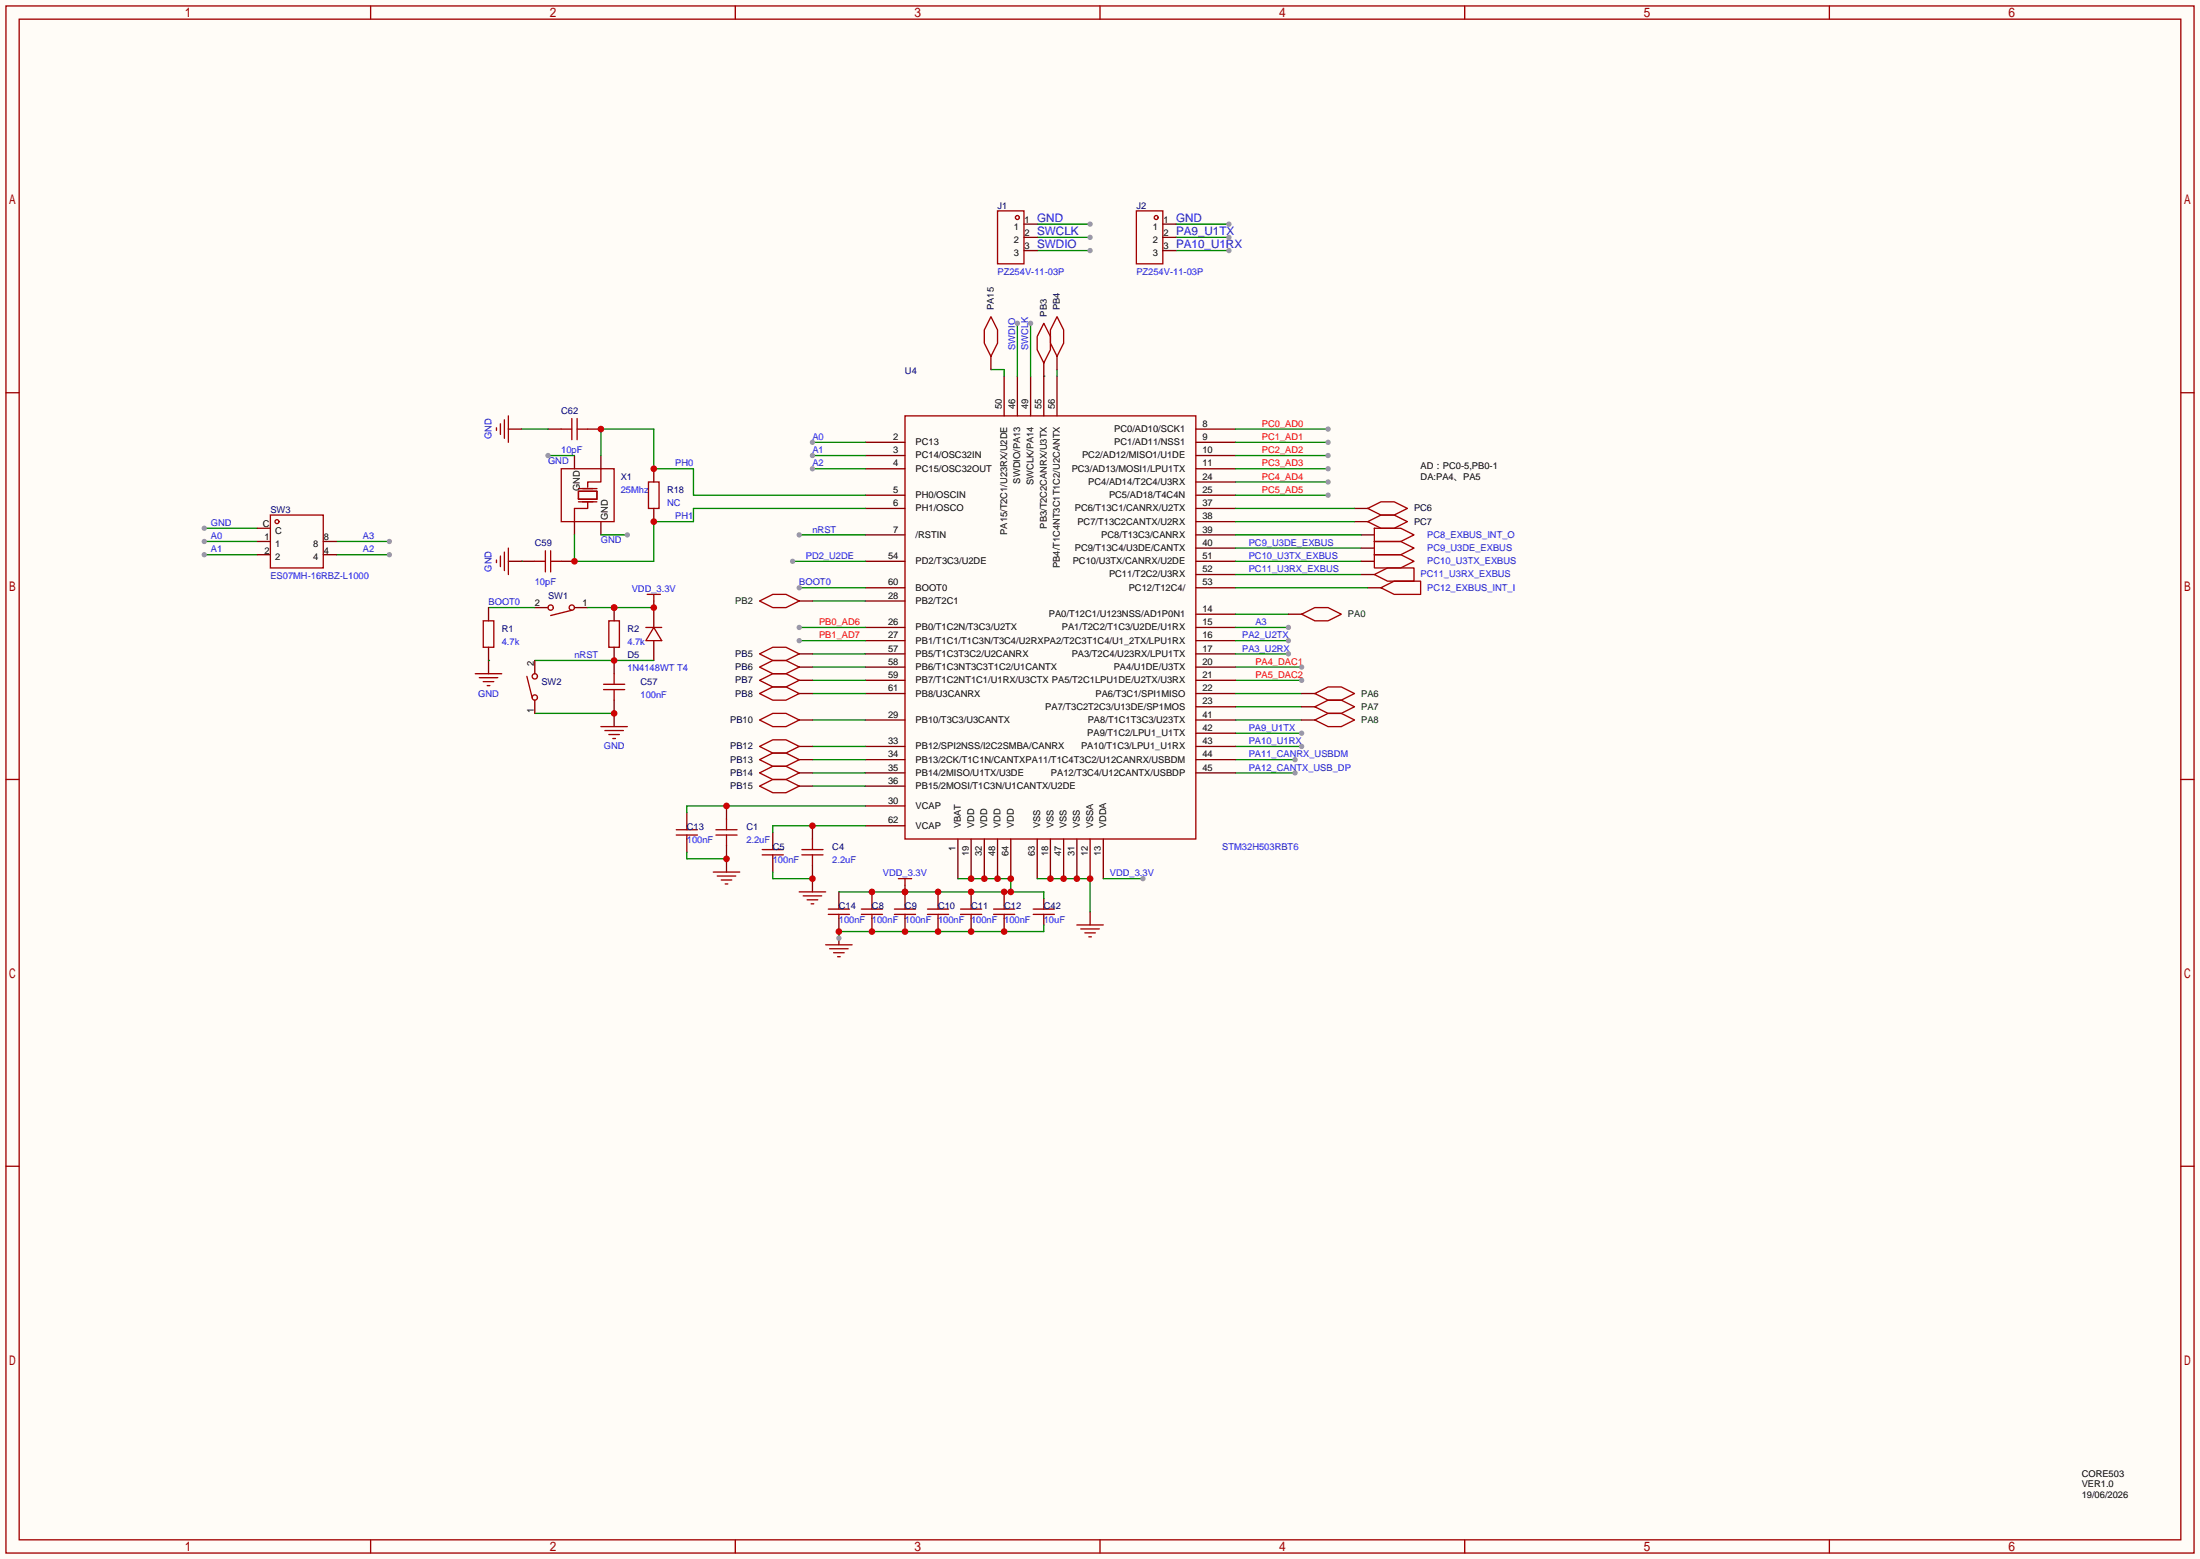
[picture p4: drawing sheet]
<svg xmlns="http://www.w3.org/2000/svg" width="423mm" height="299mm" viewBox="0 0 423 299" stroke-linecap="round" stroke-linejoin="round" font-family="sans-serif">
<path d="M0 0h422.7v299.5h-422.7z" fill="#fffcf7"/>
<g fill="none" stroke="#a10000" stroke-width=".25">
<path d="M1.1 1.1h420.4v297.2h-420.4zM3.7 3.7h415.3v292.1h-415.3zM71.2 1.1v2.6M141.3 1.1v2.6M211.3 1.1v2.6M281.4 1.1v2.6M351.5 1.1v2.6M1.1 75.4h2.6M419 75.4h2.5M1.1 149.7h2.6M419 149.7h2.5M1.1 224h2.6"/>
<path d="M419 224h2.5M71.2 295.8v2.5M141.3 295.8v2.5M211.3 295.8v2.5M281.4 295.8v2.5M351.5 295.8v2.5"/>
</g>
<path d="M237.4 148.5h11.4" fill="none" stroke="#008700" stroke-width=".25"/>
<circle cx="248.8" cy="148.5" r=".51" fill="#999"/>
<path d="M237.4 145.9h11.4" fill="none" stroke="#008700" stroke-width=".25"/>
<circle cx="248.8" cy="145.9" r=".51" fill="#999"/>
<path d="M237.4 143.4h12.7" fill="none" stroke="#008700" stroke-width=".25"/>
<circle cx="250.1" cy="143.4" r=".51" fill="#999"/>
<path d="M237.4 140.8h12.7" fill="none" stroke="#008700" stroke-width=".25"/>
<circle cx="250.1" cy="140.8" r=".51" fill="#999"/>
<path d="M237.4 128.1h12.7" fill="none" stroke="#008700" stroke-width=".25"/>
<circle cx="250.1" cy="128.1" r=".51" fill="#999"/>
<path d="M237.4 130.7h12.7" fill="none" stroke="#008700" stroke-width=".25"/>
<circle cx="250.1" cy="130.7" r=".51" fill="#999"/>
<path d="M237.4 135.8h12.7M237.4 120.5h10.1" fill="none" stroke="#008700" stroke-width=".25"/>
<path d="M173.9 79.9h55.8v81.3h-55.8z" fill="none" stroke="#a10000" stroke-width=".25"/>
<g fill="none" stroke="#870000" stroke-width=".25">
<path d="M192.9 72.3v7.6M195.5 72.3v7.6M198 72.3v7.6M200.5 72.3v7.6M203.1 72.3v7.6M166.2 85h7.7M166.2 87.5h7.7M166.2 90h7.7M166.2 95.1h7.7M166.2 97.7h7.7M229.7 85h7.7M229.7 87.5h7.7"/>
<path d="M229.7 90h7.7M229.7 95.1h7.7M229.7 97.7h7.7M229.7 82.4h7.7M229.7 92.6h7.7M166.2 102.7h7.7M166.2 115.4h7.7M166.2 107.8h7.7M166.2 112.9h7.7M229.7 102.7h7.7M229.7 118h7.7M229.7 100.2h7.7"/>
<path d="M229.7 105.3h7.7M229.7 107.8h7.7M229.7 110.4h7.7M229.7 112.9h7.7M166.2 120.5h7.7M166.2 123.1h7.7M166.2 125.6h7.7M166.2 128.1h7.7M166.2 130.7h7.7M166.2 133.2h7.7M166.2 138.3h7.7M229.7 120.5h7.7"/>
<path d="M229.7 123.1h7.7M229.7 125.6h7.7M229.7 128.1h7.7M229.7 130.7h7.7M229.7 133.2h7.7M229.7 135.8h7.7M229.7 138.3h7.7M166.2 154.8h7.7M166.2 143.4h7.7M166.2 145.9h7.7M166.2 148.5h7.7M166.2 151h7.7"/>
<path d="M166.2 158.6h7.7M229.7 143.4h7.7M229.7 145.9h7.7M229.7 148.5h7.7M229.7 140.8h7.7M184 161.2v7.6M186.6 161.2v7.6M189.1 161.2v7.6M191.6 161.2v7.6M194.2 161.2v7.6M199.3 161.2v7.6M201.8 161.2v7.6"/>
<path d="M204.3 161.2v7.6M206.9 161.2v7.6M209.4 161.2v7.6M212 161.2v7.6"/>
</g>
<circle cx="247.5" cy="120.5" r=".51" fill="#999"/>
<path d="M237.4 123.1h10.1" fill="none" stroke="#008700" stroke-width=".25"/>
<circle cx="247.5" cy="123.1" r=".51" fill="#999"/>
<path d="M237.4 125.6h10.1" fill="none" stroke="#008700" stroke-width=".25"/>
<circle cx="247.5" cy="125.6" r=".51" fill="#999"/>
<path d="M237.4 82.4h17.7M237.4 107.8h24.1M237.4 110.4h24.1M237.4 105.3h24.1" fill="none" stroke="#008700" stroke-width=".25"/>
<circle cx="255.1" cy="82.4" r=".51" fill="#999"/>
<path d="M237.4 85h17.7" fill="none" stroke="#008700" stroke-width=".25"/>
<circle cx="255.1" cy="85" r=".51" fill="#999"/>
<path d="M237.4 87.5h17.7" fill="none" stroke="#008700" stroke-width=".25"/>
<circle cx="255.1" cy="87.5" r=".51" fill="#999"/>
<path d="M237.4 90h17.7" fill="none" stroke="#008700" stroke-width=".25"/>
<circle cx="255.1" cy="90" r=".51" fill="#999"/>
<path d="M237.4 92.6h17.7" fill="none" stroke="#008700" stroke-width=".25"/>
<circle cx="255.1" cy="92.6" r=".51" fill="#999"/>
<path d="M237.4 95.1h17.7" fill="none" stroke="#008700" stroke-width=".25"/>
<circle cx="255.1" cy="95.1" r=".51" fill="#999"/>
<path d="M153.5 120.5h12.7" fill="none" stroke="#008700" stroke-width=".25"/>
<circle cx="153.5" cy="120.5" r=".51" fill="#999"/>
<path d="M153.5 123.1h12.7" fill="none" stroke="#008700" stroke-width=".25"/>
<circle cx="153.5" cy="123.1" r=".51" fill="#999"/>
<g fill="none" stroke="#a10000" stroke-width=".25">
<path d="M129.9 159.4h4.1M132 158.6v.8M129.9 160.4h4.1M132 160.4v.8M146.4 164.2h4.1M146.4 163.2h4.1M148.5 162.4v.8M148.5 164.2v.8M159.1 175.6h4.1M159.1 174.6h4.1M161.2 173.9v.7M161.2 175.6v.8"/>
<path d="M165.5 175.6h4M165.5 174.6h4M167.5 173.9v.7M167.5 175.6v.8M171.8 175.6h4.1M171.8 174.6h4.1M173.9 173.9v.7M173.9 175.6v.8M178.2 175.6h4M178.2 174.6h4M180.2 173.9v.7M180.2 175.6v.8"/>
<path d="M184.5 175.6h4.1M184.5 174.6h4.1M186.6 173.9v.7M186.6 175.6v.8M190.9 175.6h4M190.9 174.6h4M192.9 173.9v.7M192.9 175.6v.8"/>
</g>
<g fill="none" stroke="#870000" stroke-width=".25">
<path d="M132 156.1v2.5M148.5 159.9v2.5M132 161.2v2.5M148.5 165v2.5M161.2 171.3v2.6M161.2 176.4v2.5M167.5 171.3v2.6M167.5 176.4v2.5M173.9 171.3v2.6M173.9 176.4v2.5M180.2 171.3v2.6M180.2 176.4v2.5"/>
<path d="M186.6 171.3v2.6M186.6 176.4v2.5M192.9 171.3v2.6M192.9 176.4v2.5"/>
</g>
<path d="M199.3 48.1h10.1" fill="none" stroke="#008700" stroke-width=".25"/>
<circle cx="209.4" cy="48.1" r=".51" fill="#999"/>
<path d="M225.9 48.1h10.2" fill="none" stroke="#008700" stroke-width=".25"/>
<circle cx="236.1" cy="48.1" r=".51" fill="#999"/>
<path d="M199.3 45.6h10.1" fill="none" stroke="#008700" stroke-width=".25"/>
<circle cx="209.4" cy="45.6" r=".51" fill="#999"/>
<path d="M110.4 87.5v2.5M115.4 87.5v2.5M110.4 100.2v2.5M115.4 100.2v2.5" fill="none" stroke="#870000" stroke-width=".25"/>
<path d="M107.8 90h10.2v10.2h-10.2zM111.1 94.4h3.6v1.5h-3.6zM111.1 93.9h3.6M111.1 96.4h3.6M112.9 96.4v1.3h-2.5v2.5M115.4 90v2.6h-2.5v1" fill="none" stroke="#a10000" stroke-width=".25"/>
<path d="M225.9 45.6h10.2" fill="none" stroke="#008700" stroke-width=".25"/>
<circle cx="236.1" cy="45.6" r=".51" fill="#999"/>
<path d="M199.3 43.1h10.1" fill="none" stroke="#008700" stroke-width=".25"/>
<circle cx="209.4" cy="43.1" r=".51" fill="#999"/>
<path d="M225.9 43.1h10.2" fill="none" stroke="#008700" stroke-width=".25"/>
<circle cx="236.1" cy="43.1" r=".51" fill="#999"/>
<path d="M105.3 82.4h2.5M112.9 82.4h2.5M125.6 90v2.6M125.6 97.7v2.5M100.2 107.8h2.5M107.8 107.8h2.6M125.6 115.4v5.1M118 126.9v2.5M118 134.5v2.5M125.6 123.1v3.8" fill="none" stroke="#870000" stroke-width=".25"/>
<g fill="none" stroke="#a10000" stroke-width=".25">
<path d="M107.8 82.4h2.1M109.9 80.4v4.1M110.9 82.4h2M110.9 80.4v4.1M124.6 92.6h2v5.1h-2zM102.7 107.8h2.1M104.8 105.8v4.1M105.8 107.8h2M105.8 105.8v4.1M124.3 114.2h2.6M125.6 114.2v1.2M116 132.5h4"/>
<path d="M116 131.4h4M118 129.4v2M118 132.5v2M124.1 120.5h3M125.6 120.5l1.5 2.6h-3z"/>
</g>
<path d="M115.4 87.5v-5.1h10.2v7.6h7.6v5.1h33" fill="none" stroke="#008700" stroke-width=".25"/>
<g fill="#c00">
<circle cx="125.6" cy="90" r=".63"/>
<circle cx="115.4" cy="82.4" r=".63"/>
</g>
<path d="M166.2 97.7h-33v2.5h-7.6v7.6h-15.2v-5.1" fill="none" stroke="#008700" stroke-width=".25"/>
<g fill="#c00">
<circle cx="110.4" cy="107.8" r=".63"/>
<circle cx="125.6" cy="100.2" r=".63"/>
</g>
<path d="M100.2 82.4h5.1M105.3 87.5h5.1M100.2 107.8h.1" fill="none" stroke="#008700" stroke-width=".25"/>
<circle cx="105.3" cy="87.5" r=".51" fill="#999"/>
<path d="M115.4 102.7h5.1" fill="none" stroke="#008700" stroke-width=".25"/>
<circle cx="120.5" cy="102.7" r=".51" fill="#999"/>
<g fill="none" stroke="#a10000" stroke-width=".25">
<path d="M97.7 79.9v5.1M95.4 82.2v.5M96.1 81.4v2M96.9 80.6v3.6M95.4 107.6v.5M96.1 106.8v2M96.9 106v3.6M97.7 105.3v5.1M264 101.5h5.1l2.6 1.2-2.6 1.3h-5.1zM264 110.4l2.6-1.3h5.1v2.5h-5.1zM264 106.6h5.1l2.6 1.2-2.6 1.3h-5.1zM265.3 112.9l2.5-1.3h5.1v2.6h-5.1z"/>
<path d="M198.5 175.6h4.1M198.5 174.6h4.1"/>
</g>
<path d="M97.7 82.4h2.5M97.7 107.8h2.5M261.5 102.7h2.5M261.5 110.4h2.5M261.5 107.8h2.5M262.8 112.9h2.5M118 137v2.6M200.5 172.6v2M200.5 175.6v2.1" fill="none" stroke="#870000" stroke-width=".25"/>
<path d="M102.7 126.9h22.9M102.7 137h15.3" fill="none" stroke="#008700" stroke-width=".25"/>
<circle cx="118" cy="137" r=".63" fill="#c00"/>
<g fill="none" stroke="#a10000" stroke-width=".25">
<path d="M191.6 40.5h5.1v10.2h-5.1zM218.3 40.5h5.1v10.2h-5.1zM109.9 117.2l-4.1 1M91.3 129.4h5.1M92.1 130.2h3.5M92.8 130.9h2.1M93.6 131.7h.5M101.2 129.9l1 4.1M115.4 139.6h5.1M116.2 140.3h3.6M117 141.1h2M117.7 141.9h.5"/>
<circle cx="195.5" cy="41.8" r=".38"/>
<circle cx="222.1" cy="41.8" r=".38"/>
<circle cx="105.8" cy="116.7" r=".51"/>
<circle cx="109.9" cy="116.7" r=".51"/>
<circle cx="102.7" cy="129.9" r=".51"/>
<circle cx="102.7" cy="134" r=".51"/>
</g>
<path d="M196.7 43.1h2.6M196.7 45.6h2.6M196.7 48.1h2.6M223.4 43.1h2.5M223.4 45.6h2.5M223.4 48.1h2.5M102.7 116.7h2.6M110.4 116.7h2.5M93.9 126.9v2.5M102.7 126.9v2.5M102.7 134.5v2.5" fill="none" stroke="#870000" stroke-width=".25"/>
<path d="M112.9 116.7h12.7" fill="none" stroke="#008700" stroke-width=".25"/>
<g fill="#c00">
<circle cx="118" cy="116.7" r=".63"/>
<circle cx="125.6" cy="116.7" r=".63"/>
</g>
<path d="M93.9 116.7h8.8M153.5 112.9h12.7" fill="none" stroke="#008700" stroke-width=".25"/>
<circle cx="153.5" cy="112.9" r=".51" fill="#999"/>
<path d="M93.9 116.7v2.6M118 116.7v2.6M93.9 124.3v2.6" fill="none" stroke="#870000" stroke-width=".25"/>
<path d="M92.8 119.3h2.1v5h-2.1z" fill="none" stroke="#a10000" stroke-width=".25"/>
<circle cx="118" cy="116.7" r=".63" fill="#c00"/>
<path d="M118 124.3v2.6" fill="none" stroke="#870000" stroke-width=".25"/>
<circle cx="118" cy="126.9" r=".63" fill="#c00"/>
<path d="M117 119.3h2v5h-2z" fill="none" stroke="#a10000" stroke-width=".25"/>
<path d="M153.5 102.7h12.7M93.9 126.9h.1" fill="none" stroke="#008700" stroke-width=".25"/>
<circle cx="153.5" cy="102.7" r=".51" fill="#999"/>
<path d="M64.6 104h10.2M237.4 112.9h25.4M237.4 102.7h24.1" fill="none" stroke="#008700" stroke-width=".25"/>
<path d="M261.5 105.3h2.5" fill="none" stroke="#870000" stroke-width=".25"/>
<path d="M264 104h5.1l2.6 1.3-2.6 1.3h-5.1z" fill="none" stroke="#a10000" stroke-width=".25"/>
<circle cx="74.8" cy="104" r=".51" fill="#999"/>
<path d="M64.6 106.6h10.2" fill="none" stroke="#008700" stroke-width=".25"/>
<circle cx="74.8" cy="106.6" r=".51" fill="#999"/>
<path d="M39.2 106.6h10.2" fill="none" stroke="#008700" stroke-width=".25"/>
<circle cx="39.2" cy="106.6" r=".51" fill="#999"/>
<path d="M39.2 104h10.2" fill="none" stroke="#008700" stroke-width=".25"/>
<circle cx="39.2" cy="104" r=".51" fill="#999"/>
<path d="M39.2 101.5h10.2" fill="none" stroke="#008700" stroke-width=".25"/>
<circle cx="39.2" cy="101.5" r=".51" fill="#999"/>
<path d="M195.5 62.1v10.2" fill="none" stroke="#008700" stroke-width=".25"/>
<circle cx="195.5" cy="62.1" r=".51" fill="#999"/>
<path d="M198 62.1v10.2" fill="none" stroke="#008700" stroke-width=".25"/>
<circle cx="198" cy="62.1" r=".51" fill="#999"/>
<path d="M190.4 71h2.5v1.3M200.5 72.3h.1M203.1 71v1.3M152.3 107.8h13.9" fill="none" stroke="#008700" stroke-width=".25"/>
<circle cx="152.3" cy="107.8" r=".51" fill="#999"/>
<g fill="none" stroke="#008700" stroke-width=".25">
<path d="M237.4 97.7h22.8M156.1 115.4h10.1M237.4 118h10.1M237.4 100.2h22.8M156.1 125.6h10.1M156.1 128.1h10.1M156.1 130.7h10.1M156.1 133.2h10.1M156.1 138.3h10.1M237.4 133.2h12.7M237.4 138.3h12.7M156.1 143.4h10.1"/>
<path d="M156.1 145.9h10.1M156.1 148.5h10.1M156.1 151h10.1M166.2 158.6h-17.7v1.3"/>
</g>
<g fill="none" stroke="#870000" stroke-width=".25">
<path d="M190.4 68.5v2.5M200.5 69.7v2.6M203.1 68.5v2.5M260.2 97.7h2.6M153.5 115.4h2.6M247.5 118h2.6M260.2 100.2h2.6M153.5 125.6h2.6M153.5 128.1h2.6M153.5 130.7h2.6M153.5 133.2h2.6M153.5 138.3h2.6"/>
<path d="M250.1 133.2h2.5M250.1 138.3h2.5M250.1 135.8h2.5M139.6 154.8v2.6M153.5 143.4h2.6M153.5 145.9h2.6M153.5 148.5h2.6M153.5 151h2.6M156.1 158.6v2.6M139.6 162.4v2.6M156.1 166.2v2.6"/>
</g>
<g fill="none" stroke="#a10000" stroke-width=".25">
<path d="M190.4 60.8l1.2 2.6v2.5l-1.2 2.6-1.3-2.6v-2.5zM200.5 62.1l1.3 2.5v2.6l-1.3 2.5-1.2-2.5v-2.6zM203.1 60.8l1.2 2.6v2.5l-1.2 2.6-1.3-2.6v-2.5zM262.8 97.7l2.5-1.3h2.5l2.6 1.3-2.6 1.2h-2.5zM145.9 115.4l2.6-1.2h2.5l2.5 1.2-2.5 1.3h-2.5zM250.1 118l2.5-1.3h2.5l2.6 1.3-2.6 1.3h-2.5zM262.8 100.2l2.5-1.3h2.5l2.6 1.3-2.6 1.3h-2.5zM145.9 125.6l2.6-1.3h2.5l2.5 1.3-2.5 1.3h-2.5zM145.9 128.1l2.6-1.2h2.5l2.5 1.2-2.5 1.3h-2.5zM145.9 130.7l2.6-1.3h2.5l2.5 1.3-2.5 1.3h-2.5zM145.9 133.2l2.6-1.2h2.5l2.5 1.2-2.5 1.3h-2.5zM145.9 138.3l2.6-1.3h2.5l2.5 1.3-2.5 1.3h-2.5z"/>
<path d="M252.6 135.8l2.5-1.3h2.6l2.5 1.3-2.5 1.2h-2.6zM252.6 133.2l2.5-1.2h2.6l2.5 1.2-2.5 1.3h-2.6zM252.6 138.3l2.5-1.3h2.6l2.5 1.3-2.5 1.3h-2.6zM137.5 159.4h4.1M139.6 157.4v2M145.9 143.4l2.6-1.3h2.5l2.5 1.3-2.5 1.3h-2.5zM145.9 145.9l2.6-1.2h2.5l2.5 1.2-2.5 1.3h-2.5zM145.9 148.5l2.6-1.3h2.5l2.5 1.3-2.5 1.2h-2.5zM145.9 151l2.6-1.3h2.5l2.5 1.3-2.5 1.3h-2.5zM137.5 160.4h4.1M139.6 160.4v2M154.1 163.2h4"/>
<path d="M154.1 164.2h4M156.1 161.2v2M156.1 164.2v2"/>
</g>
<circle cx="156.1" cy="158.6" r=".63" fill="#c00"/>
<path d="M166.2 154.8h-34.2v1.3" fill="none" stroke="#008700" stroke-width=".25"/>
<circle cx="139.6" cy="154.8" r=".63" fill="#c00"/>
<path d="M132 163.7v1.3h7.6M148.5 167.5v1.3h7.6" fill="none" stroke="#008700" stroke-width=".25"/>
<path d="M139.6 165v2.5" fill="none" stroke="#870000" stroke-width=".25"/>
<circle cx="139.6" cy="165" r=".63" fill="#c00"/>
<path d="M137 167.5h5.1M137.8 168.3h3.6M138.6 169h2M139.3 169.8h.5M158.6 181.5h5.1M159.4 182.2h3.5M160.1 183h2.1M160.9 183.8h.5" fill="none" stroke="#a10000" stroke-width=".25"/>
<path d="M156.1 168.8v2.5M161.2 178.9v2.6" fill="none" stroke="#870000" stroke-width=".25"/>
<circle cx="156.1" cy="168.8" r=".63" fill="#c00"/>
<path d="M153.5 171.3h5.1M154.3 172.1h3.6M155.1 172.8h2M155.8 173.6h.5M206.9 177.7h5.1M207.6 178.4h3.6M208.4 179.2h2M209.2 180h.5" fill="none" stroke="#a10000" stroke-width=".25"/>
<path d="M209.4 175.1v2.6" fill="none" stroke="#870000" stroke-width=".25"/>
<path d="M161.2 171.3h39.3v1.3M184 168.8h10.2v2.5" fill="none" stroke="#008700" stroke-width=".25"/>
<g fill="#c00">
<circle cx="167.5" cy="171.3" r=".63"/>
<circle cx="173.9" cy="171.3" r=".63"/>
<circle cx="180.2" cy="171.3" r=".63"/>
<circle cx="186.6" cy="171.3" r=".63"/>
<circle cx="192.9" cy="171.3" r=".63"/>
<circle cx="194.2" cy="171.3" r=".63"/>
<circle cx="194.2" cy="168.8" r=".63"/>
<circle cx="191.6" cy="168.8" r=".63"/>
<circle cx="189.1" cy="168.8" r=".63"/>
<circle cx="186.6" cy="168.8" r=".63"/>
</g>
<path d="M200.5 177.7v1.2h-39.3v1.3" fill="none" stroke="#008700" stroke-width=".25"/>
<g fill="#c00">
<circle cx="192.9" cy="178.9" r=".63"/>
<circle cx="186.6" cy="178.9" r=".63"/>
<circle cx="180.2" cy="178.9" r=".63"/>
<circle cx="173.9" cy="178.9" r=".63"/>
<circle cx="167.5" cy="178.9" r=".63"/>
<circle cx="161.2" cy="178.9" r=".63"/>
</g>
<circle cx="161.2" cy="180.2" r=".51" fill="#999"/>
<path d="M173.9 170.1v1.2" fill="none" stroke="#870000" stroke-width=".25"/>
<circle cx="173.9" cy="171.3" r=".63" fill="#c00"/>
<path d="M172.6 168.8h2.5M173.9 168.8v1.3" fill="none" stroke="#a10000" stroke-width=".25"/>
<path d="M212 168.8h7.6" fill="none" stroke="#008700" stroke-width=".25"/>
<circle cx="219.6" cy="168.8" r=".51" fill="#999"/>
<path d="M199.3 168.8h10.1v6.3" fill="none" stroke="#008700" stroke-width=".25"/>
<g fill="#c00">
<circle cx="209.4" cy="168.8" r=".63"/>
<circle cx="206.9" cy="168.8" r=".63"/>
<circle cx="204.3" cy="168.8" r=".63"/>
<circle cx="201.8" cy="168.8" r=".63"/>
</g>
<path d="M156.1 85h10.1" fill="none" stroke="#008700" stroke-width=".25"/>
<circle cx="156.1" cy="85" r=".51" fill="#999"/>
<path d="M156.1 87.5h10.1" fill="none" stroke="#008700" stroke-width=".25"/>
<circle cx="156.1" cy="87.5" r=".51" fill="#999"/>
<path d="M156.1 90h10.1" fill="none" stroke="#008700" stroke-width=".25"/>
<circle cx="156.1" cy="90" r=".51" fill="#999"/>
<path d="M49.4 106.6h2.5M49.4 101.5h2.5M49.4 104h2.5M62.1 106.6h2.5M62.1 104h2.5" fill="none" stroke="#870000" stroke-width=".25"/>
<g fill="none" stroke="#a10000" stroke-width=".25">
<path d="M51.9 98.9h10.2v10.2h-10.2z"/>
<circle cx="53.2" cy="100.2" r=".38"/>
</g>
<g font-size="2.2" fill="#00f">
<text x="199.3" y="47.7">SWDIO</text>
<text x="199.3" y="45.1">SWCLK</text>
<text x="199.3" y="42.6">GND</text>
<text x="225.9" y="47.7">PA10_U1RX</text>
<text x="225.9" y="45.1">PA9_U1TX</text>
<text x="225.9" y="42.6">GND</text>
</g>
<g font-size="1.8" fill="#000080">
<text x="191.6" y="40.1">J1</text>
<text x="218.3" y="40.1">J2</text>
<text x="173.9" y="71.8">U4</text>
<text x="107.8" y="79.4">C62</text>
<text x="119.3" y="92.1">X1</text>
<text x="128.1" y="94.7">R18</text>
<text x="51.9" y="98.5">SW3</text>
<text x="102.7" y="104.8">C59</text>
<text x="105.3" y="115">SW1</text>
<text x="96.4" y="121.3">R1</text>
<text x="120.5" y="121.3">R2</text>
<text x="104" y="131.5">SW2</text>
<text x="120.5" y="126.4">D5</text>
<text x="123.1" y="131.5">C57</text>
<text x="132" y="159.4">C13</text>
<text x="143.4" y="159.4">C1</text>
<text x="148.5" y="163.3">C5</text>
<text x="159.9" y="163.3">C4</text>
<text x="161.2" y="174.7">C14</text>
<text x="167.5" y="174.7">C8</text>
<text x="173.9" y="174.7">C9</text>
<text x="180.2" y="174.7">C10</text>
<text x="186.6" y="174.7">C11</text>
<text x="192.9" y="174.7">C12</text>
<text x="200.5" y="174.7">C42</text>
</g>
<g font-size="1.8">
<text x="194.8" y="44.1">1</text>
<text x="194.8" y="46.6">2</text>
<text x="196.8" y="42.8">1</text>
<text x="196.8" y="45.4">2</text>
<text x="196.8" y="47.9">3</text>
<text x="221.5" y="44.1">1</text>
<text x="221.5" y="46.6">2</text>
<text x="223.5" y="42.8">1</text>
<text x="223.5" y="45.4">2</text>
<text x="223.5" y="47.9">3</text>
<text x="194.8" y="49.2">3</text>
<text x="221.5" y="49.2">3</text>
<text x="192.5" y="78.6" transform="rotate(-90 192.5 78.6)">50</text>
<text x="195" y="78.6" transform="rotate(-90 195 78.6)">46</text>
<text x="197.5" y="78.6" transform="rotate(-90 197.5 78.6)">49</text>
<text x="200.1" y="78.6" transform="rotate(-90 200.1 78.6)">55</text>
<text x="202.6" y="78.6" transform="rotate(-90 202.6 78.6)">56</text>
<text x="214.1" y="83">PC0/AD10/SCK1</text>
<text x="231" y="82">8</text>
<text x="171.6" y="84.5">2</text>
<text x="171.6" y="87.1">3</text>
<text x="171.6" y="89.6">4</text>
<text x="175.9" y="85.5">PC13</text>
<text x="175.9" y="88.1">PC14/OSC32IN</text>
<text x="207.9" y="88.1">PC2/AD12/MISO1/U1DE</text>
<text x="214.1" y="85.5">PC1/AD11/NSS1</text>
<text x="231" y="84.5">9</text>
<text x="231" y="87.1">10</text>
<text x="231" y="89.6">11</text>
<text x="111.4" y="94.3" transform="rotate(-90 111.4 94.3)">GND</text>
<text x="171.6" y="94.7">5</text>
<text x="175.9" y="90.6">PC15/OSC32OUT</text>
<text x="175.9" y="95.7">PH0/OSCIN</text>
<text x="196" y="92.9" transform="rotate(-90 196 92.9)">SWDIO/PA13</text>
<text x="198.6" y="93.2" transform="rotate(-90 198.6 93.2)">SWCLK/PA14</text>
<text x="205.9" y="90.6">PC3/AD13/MOSI1/LPU1TX</text>
<text x="209.1" y="93.2">PC4/AD14/T2C4/U3RX</text>
<text x="213.1" y="95.7">PC5/AD18/T4C4N</text>
<text x="231" y="92.1">24</text>
<text x="231" y="94.7">25</text>
<text x="272.9" y="90.1">AD：PC0-5,PB0-1</text>
<text x="272.9" y="92.1">DA:PA4、PA5</text>
<text x="50.5" y="101.3">C</text>
<text x="116.8" y="99.9" transform="rotate(-90 116.8 99.9)">GND</text>
<text x="171.6" y="97.2">6</text>
<text x="175.9" y="98.2">PH1/OSCO</text>
<text x="201.1" y="101.5" transform="rotate(-90 201.1 101.5)">PB3/T2C2CANRX/U3TX</text>
<text x="206.5" y="98.2">PC6/T13C1/CANRX/U2TX</text>
<text x="207" y="100.8">PC7/T13C2CANTX/U2RX</text>
<text x="231" y="97.2">37</text>
<text x="231" y="99.8">38</text>
<text x="50.8" y="106.3">2</text>
<text x="50.8" y="103.8">1</text>
<text x="52.9" y="107.6">2</text>
<text x="52.9" y="102.5">C</text>
<text x="52.9" y="105.1">1</text>
<text x="60.2" y="105.1">8</text>
<text x="60.2" y="107.6">4</text>
<text x="62.2" y="103.8">8</text>
<text x="62.2" y="106.3">4</text>
<text x="170.6" y="107.4">54</text>
<text x="171.6" y="102.3">7</text>
<text x="175.9" y="103.3">/RSTIN</text>
<text x="193.5" y="102.7" transform="rotate(-90 193.5 102.7)">PA15/T2C1/U23RX/U2DE</text>
<text x="206.5" y="105.9">PC9/T13C4/U3DE/CANTX</text>
<text x="211.6" y="103.3">PC8/T13C3/CANRX</text>
<text x="231" y="102.3">39</text>
<text x="231" y="104.8">40</text>
<text x="231" y="107.4">51</text>
<text x="170.6" y="112.5">60</text>
<text x="175.9" y="108.4">PD2/T3C3/U2DE</text>
<text x="175.9" y="113.5">BOOT0</text>
<text x="203.6" y="109.1" transform="rotate(-90 203.6 109.1)">PB4/T1C4NT3C1T1C2/U2CANTX</text>
<text x="206.1" y="108.4">PC10/U3TX/CANRX/U2DE</text>
<text x="213.1" y="110.9">PC11/T2C2/U3RX</text>
<text x="216.8" y="113.5">PC12/T12C4/</text>
<text x="231" y="109.9">52</text>
<text x="231" y="112.5">53</text>
<text x="102.8" y="116.5">2</text>
<text x="111.9" y="116.5">1</text>
<text x="170.6" y="115">28</text>
<text x="175.9" y="116">PB2/T2C1</text>
<text x="201.5" y="118.6">PA0/T12C1/U123NSS/AD1P0N1</text>
<text x="231" y="117.5">14</text>
<text x="170.6" y="120.1">26</text>
<text x="170.6" y="122.6">27</text>
<text x="170.6" y="125.2">57</text>
<text x="175.9" y="121.1">PB0/T1C2N/T3C3/U2TX</text>
<text x="175.9" y="123.6">PB1/T1C1/T1C3N/T3C4/U2RXPA2/T2C3T1C4/U1_2TX/LPU1RX</text>
<text x="204" y="121.1">PA1/T2C2/T1C3/U2DE/U1RX</text>
<text x="231" y="120.1">15</text>
<text x="231" y="122.6">16</text>
<text x="231" y="125.2">17</text>
<text x="102.5" y="127.9" transform="rotate(-90 102.5 127.9)">2</text>
<text x="170.6" y="127.7">58</text>
<text x="170.6" y="130.2">59</text>
<text x="175.9" y="126.2">PB5/T1C3T3C2/U2CANRX</text>
<text x="175.9" y="128.7">PB6/T1C3NT3C3T1C2/U1CANTX</text>
<text x="175.9" y="131.3">PB7/T1C2NT1C1/U1RX/U3CTX PA5/T2C1LPU1DE/U2TX/U3RX</text>
<text x="205.9" y="126.2">PA3/T2C4/U23RX/LPU1TX</text>
<text x="214" y="128.7">PA4/U1DE/U3TX</text>
<text x="231" y="127.7">20</text>
<text x="231" y="130.2">21</text>
<text x="102.5" y="137" transform="rotate(-90 102.5 137)">1</text>
<text x="170.6" y="137.9">29</text>
<text x="170.6" y="132.8">61</text>
<text x="175.9" y="133.8">PB8/U3CANRX</text>
<text x="200.8" y="136.3">PA7/T3C2T2C3/U13DE/SP1MOS</text>
<text x="210.5" y="133.8">PA6/T3C1/SPI1MISO</text>
<text x="231" y="132.8">22</text>
<text x="231" y="135.3">23</text>
<text x="231" y="137.9">41</text>
<text x="170.6" y="142.9">33</text>
<text x="175.9" y="138.9">PB10/T3C3/U3CANTX</text>
<text x="175.9" y="144">PB12/SPI2NSS/I2C2SMBA/CANRX</text>
<text x="207.7" y="144">PA10/T1C3/LPU1_U1RX</text>
<text x="208.9" y="141.4">PA9/T1C2/LPU1_U1TX</text>
<text x="209" y="138.9">PA8/T1C1T3C3/U23TX</text>
<text x="231" y="140.4">42</text>
<text x="231" y="142.9">43</text>
<text x="170.6" y="145.5">34</text>
<text x="170.6" y="148">35</text>
<text x="175.9" y="146.5">PB13/2CK/T1C1N/CANTXPA11/T1C4T3C2/U12CANRX/USBDM</text>
<text x="175.9" y="149">PB14/2MISO/U1TX/U3DE</text>
<text x="201.9" y="149">PA12/T3C4/U12CANTX/USBDP</text>
<text x="231" y="145.5">44</text>
<text x="231" y="148">45</text>
<text x="170.6" y="154.4">30</text>
<text x="170.6" y="150.6">36</text>
<text x="175.9" y="155.4">VCAP</text>
<text x="175.9" y="151.6">PB15/2MOSI/T1C3N/U1CANTX/U2DE</text>
<text x="170.6" y="158.2">62</text>
<text x="175.9" y="159.2">VCAP</text>
<text x="184.6" y="159.1" transform="rotate(-90 184.6 159.1)">VBAT</text>
<text x="187.1" y="159.1" transform="rotate(-90 187.1 159.1)">VDD</text>
<text x="189.7" y="159.1" transform="rotate(-90 189.7 159.1)">VDD</text>
<text x="192.2" y="159.1" transform="rotate(-90 192.2 159.1)">VDD</text>
<text x="194.8" y="159.1" transform="rotate(-90 194.8 159.1)">VDD</text>
<text x="199.8" y="159.1" transform="rotate(-90 199.8 159.1)">VSS</text>
<text x="202.4" y="159.1" transform="rotate(-90 202.4 159.1)">VSS</text>
<text x="204.9" y="159.1" transform="rotate(-90 204.9 159.1)">VSS</text>
<text x="207.5" y="159.1" transform="rotate(-90 207.5 159.1)">VSS</text>
<text x="210" y="159.1" transform="rotate(-90 210 159.1)">VSSA</text>
<text x="212.5" y="159.1" transform="rotate(-90 212.5 159.1)">VDDA</text>
<text x="183.6" y="163.4" transform="rotate(-90 183.6 163.4)">1</text>
<text x="186.1" y="164.4" transform="rotate(-90 186.1 164.4)">19</text>
<text x="188.7" y="164.4" transform="rotate(-90 188.7 164.4)">32</text>
<text x="191.2" y="164.4" transform="rotate(-90 191.2 164.4)">48</text>
<text x="193.7" y="164.4" transform="rotate(-90 193.7 164.4)">64</text>
<text x="198.8" y="164.4" transform="rotate(-90 198.8 164.4)">63</text>
<text x="201.4" y="164.4" transform="rotate(-90 201.4 164.4)">18</text>
<text x="203.9" y="164.4" transform="rotate(-90 203.9 164.4)">47</text>
<text x="206.4" y="164.4" transform="rotate(-90 206.4 164.4)">31</text>
<text x="209" y="164.4" transform="rotate(-90 209 164.4)">12</text>
<text x="211.5" y="164.4" transform="rotate(-90 211.5 164.4)">13</text>
<text x="399.9" y="283.7">CORE503</text>
<text x="399.9" y="285.7">VER1.0</text>
<text x="399.9" y="287.7">19/06/2026</text>
</g>
<g font-size="1.8" fill="#00f">
<text x="191.6" y="52.8">PZ254V-11-03P</text>
<text x="218.3" y="52.8">PZ254V-11-03P</text>
<text x="195" y="67.2" transform="rotate(-90 195 67.2)">SWDIO</text>
<text x="197.5" y="67.2" transform="rotate(-90 197.5 67.2)">SWCLK</text>
<text x="94.4" y="84.4" transform="rotate(-90 94.4 84.4)">GND</text>
<text x="105.3" y="89.1">GND</text>
<text x="107.8" y="87.1">10pF</text>
<text x="129.7" y="89.6">PH0</text>
<text x="156.1" y="84.5">A0</text>
<text x="156.1" y="87.1">A1</text>
<text x="156.1" y="89.6">A2</text>
<text x="119.3" y="94.7">25Mhz</text>
<text x="40.5" y="101">GND</text>
<text x="128.1" y="97.2">NC</text>
<text x="129.7" y="99.8">PH1</text>
<text x="40.5" y="106.1">A1</text>
<text x="40.5" y="103.6">A0</text>
<text x="69.7" y="103.6">A3</text>
<text x="69.7" y="106.1">A2</text>
<text x="115.4" y="104.3">GND</text>
<text x="154.8" y="107.4">PD2_U2DE</text>
<text x="156.1" y="102.3">nRST</text>
<text x="239.9" y="107.4">PC10_U3TX_EXBUS</text>
<text x="239.9" y="104.8">PC9_U3DE_EXBUS</text>
<text x="274.2" y="103.3">PC8_EXBUS_INT_O</text>
<text x="274.2" y="105.9">PC9_U3DE_EXBUS</text>
<text x="51.9" y="111.2">ES07MH-16RBZ-L1000</text>
<text x="94.4" y="109.8" transform="rotate(-90 94.4 109.8)">GND</text>
<text x="102.7" y="112.5">10pF</text>
<text x="121.4" y="113.7">VDD_3.3V</text>
<text x="153.5" y="112.5">BOOT0</text>
<text x="239.9" y="109.9">PC11_U3RX_EXBUS</text>
<text x="272.9" y="110.9">PC11_U3RX_EXBUS</text>
<text x="274.2" y="113.5">PC12_EXBUS_INT_I</text>
<text x="274.2" y="108.4">PC10_U3TX_EXBUS</text>
<text x="93.9" y="116.3">BOOT0</text>
<text x="96.4" y="123.9">4.7k</text>
<text x="120.5" y="123.9">4.7k</text>
<text x="238.6" y="122.6">PA2_U2TX</text>
<text x="238.6" y="125.2">PA3_U2RX</text>
<text x="241.2" y="120.1">A3</text>
<text x="110.4" y="126.4">nRST</text>
<text x="120.5" y="129">1N4148WT T4</text>
<text x="91.9" y="133.8">GND</text>
<text x="123.1" y="134">100nF</text>
<text x="116" y="144">GND</text>
<text x="239.9" y="142.9">PA10_U1RX</text>
<text x="239.9" y="140.4">PA9_U1TX</text>
<text x="239.9" y="148">PA12_CANTX_USB_DP</text>
<text x="239.9" y="145.5">PA11_CANRX_USBDM</text>
<text x="132" y="162">100nF</text>
<text x="143.4" y="162">2.2uF</text>
<text x="148.5" y="165.8">100nF</text>
<text x="159.9" y="165.8">2.2uF</text>
<text x="234.8" y="163.3">STM32H503RBT6</text>
<text x="169.6" y="168.3">VDD_3.3V</text>
<text x="213.2" y="168.3">VDD_3.3V</text>
<text x="161.2" y="177.2">100nF</text>
<text x="167.5" y="177.2">100nF</text>
<text x="173.9" y="177.2">100nF</text>
<text x="180.2" y="177.2">100nF</text>
<text x="186.6" y="177.2">100nF</text>
<text x="192.9" y="177.2">100nF</text>
<text x="200.5" y="177.2">10uF</text>
</g>
<g font-size="1.8" fill="#003">
<text x="190.9" y="59.6" transform="rotate(-90 190.9 59.6)">PA15</text>
<text x="203.6" y="59.6" transform="rotate(-90 203.6 59.6)">PB4</text>
<text x="201.1" y="60.8" transform="rotate(-90 201.1 60.8)">PB3</text>
<text x="271.7" y="98.2">PC6</text>
<text x="271.7" y="100.8">PC7</text>
<text x="141.3" y="126.2">PB5</text>
<text x="141.3" y="128.7">PB6</text>
<text x="141.3" y="131.3">PB7</text>
<text x="141.3" y="133.8">PB8</text>
<text x="140.3" y="138.9">PB10</text>
<text x="140.3" y="144">PB12</text>
<text x="140.3" y="146.5">PB13</text>
<text x="140.3" y="149">PB14</text>
<text x="140.3" y="151.6">PB15</text>
</g>
<g font-size="1.8" fill="#f00">
<text x="242.4" y="82">PC0_AD0</text>
<text x="242.4" y="84.5">PC1_AD1</text>
<text x="242.4" y="87.1">PC2_AD2</text>
<text x="242.4" y="89.6">PC3_AD3</text>
<text x="242.4" y="92.1">PC4_AD4</text>
<text x="242.4" y="94.7">PC5_AD5</text>
<text x="157.4" y="120.1">PB0_AD6</text>
<text x="157.4" y="122.6">PB1_AD7</text>
<text x="241.2" y="127.7">PA4_DAC1</text>
<text x="241.2" y="130.2">PA5_DAC2</text>
</g>
<g font-size="1.8" fill="#030">
<text x="141.3" y="116">PB2</text>
<text x="259" y="118.6">PA0</text>
<text x="261.5" y="136.3">PA7</text>
<text x="261.5" y="133.8">PA6</text>
<text x="261.5" y="138.9">PA8</text>
</g>
</svg>
